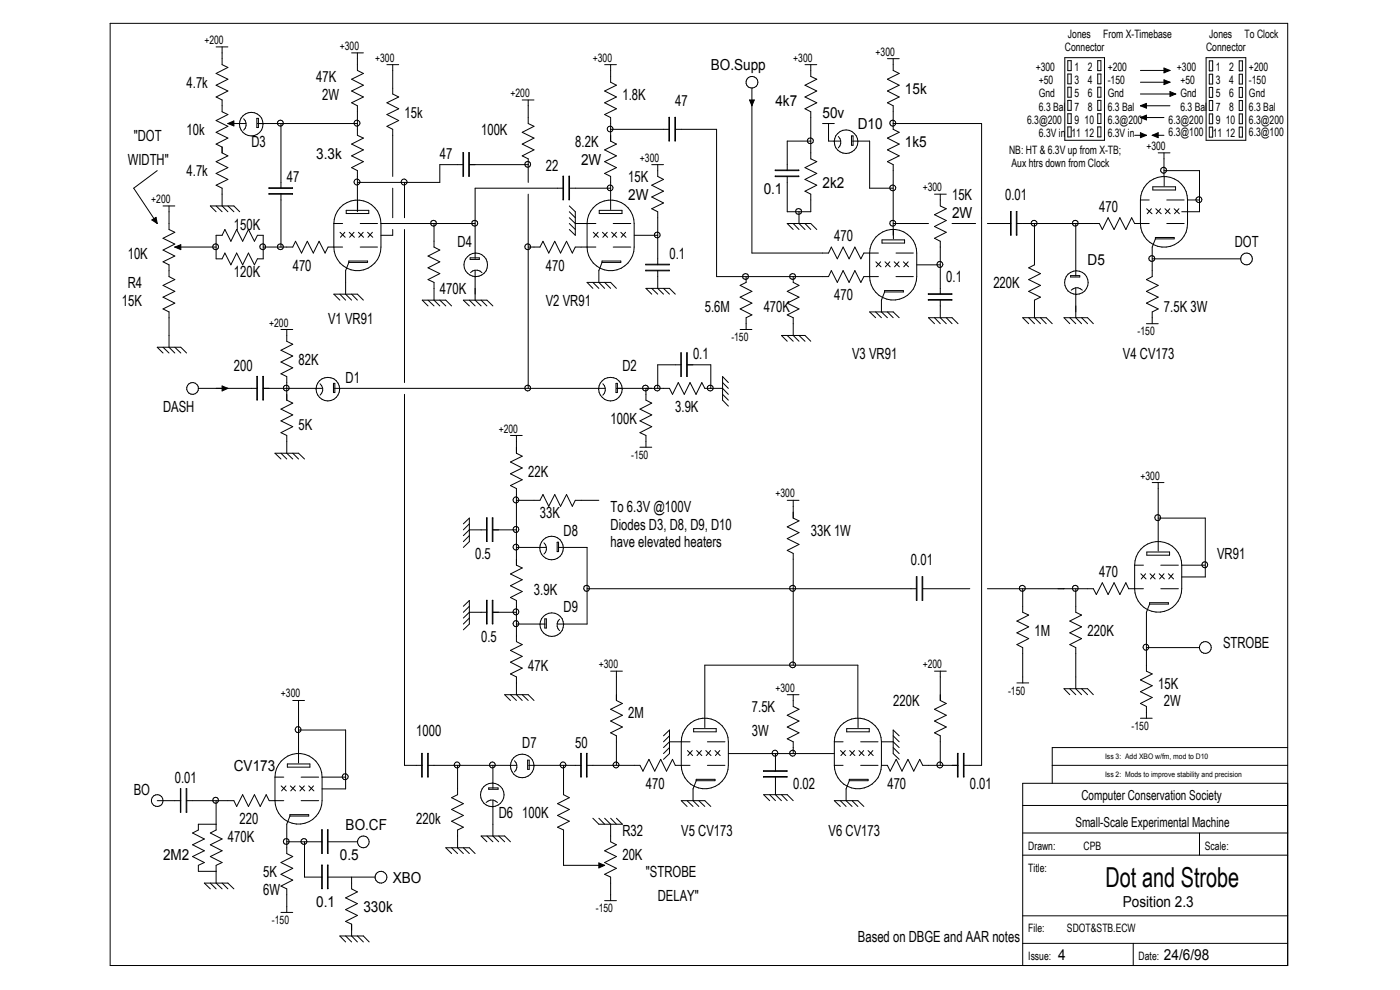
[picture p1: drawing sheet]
<svg xmlns="http://www.w3.org/2000/svg" width="297mm" height="210mm" viewBox="0 0 297 210" stroke-linecap="round" stroke-linejoin="round" font-family="sans-serif">
<g fill="none" stroke="#000" stroke-width=".21">
<path d="M23.4 5h249.8v199.8h-249.8zM45.8 9.9h2.5M47.1 9.9v3.8l1.2 .6-2.5 1.3 2.5 1.2-2.5 1.3 2.5 1.2-2.5 1.3 1.3 .6v2.5l1.2 .6-2.5 1.3 2.5 1.2-2.5 1.3 2.5 1.2-2.5 1.3 1.3 .6v1.2l1.2 .7-2.5 1.2 2.5 1.3-2.5 1.2 2.5 1.3-2.5 1.2 1.3 .6v3.8l1.2 1.2M74.6 11.2h2.5M75.8 11.2v3.7l1.3 .7-2.5 1.2 2.5 1.3-2.5 1.2 2.5 1.3-2.5 1.2 1.2 .6v6.3l1.3 .6-2.5 1.3 2.5 1.2-2.5 1.3 2.5 1.2-2.5 1.3 1.2 .6v8.7M82.1 13.7h2.5M83.3 13.7v6.2l1.3 .7-2.5 1.2 2.5 1.3-2.5 1.2 2.5 1.3-2.5 1.2 1.2 .6v10M128.3 13.7h2.5M129.5 13.7v3.7l1.3 .7-2.5 1.2 2.5 1.3-2.5 1.2 2.5 1.3-2.5 1.2 1.2 .6v5l1.3 .7-2.5 1.2 2.5 1.3-2.5 1.2 2.5 1.3-2.5 1.2 1.2 .6v5M159.5 18.7v35h16.3l.6-1.3 1.2 2.5 1.3-2.5 1.2 2.5 1.3-2.5 1.2 2.5 .7-1.2h3.1M170.8 13.7h2.5M172 13.7v2.5l1.3 .6-2.5 1.3 2.5 1.2-2.5 1.3 2.5 1.2-2.5 1.3 1.2 .6v10l1.3 .6-2.5 1.3 2.5 1.2-2.5 1.3 2.5 1.2-2.5 1.3 1.2 .6v3.7h-5v-7.5"/>
<path d="M188.3 12.4h2.5M189.5 12.4v2.5l1.3 .7-2.5 1.2 2.5 1.3-2.5 1.2 2.5 1.3-2.5 1.2 1.2 .6v5l1.3 .7-2.5 1.2 2.5 1.3-2.5 1.2 2.5 1.3-2.5 1.2 1.2 .6v15M225.9 12.2h8.4v17.6h-8.4zM226.5 12.9h.7v2.1h-.7zM226.5 15.7h.7v2.1h-.7zM226.5 18.5h.7v2.1h-.7zM232.9 12.9h.7v2.1h-.7zM232.9 15.7h.7v2.1h-.7zM232.9 18.5h.7v2.1h-.7zM241.9 19.9h7.5M241.9 17.4h6.3M241.9 14.9h6.3"/>
<path d="M246.9 14.4l1.3 .5-1.3 .6zM246.9 16.9l1.3 .5-1.3 .5zM248.2 19.4l1.2 .5-1.2 .5zM255.9 12.2h8.4v17.6h-8.4zM256.5 12.9h.8v2.1h-.8zM256.5 15.7h.8v2.1h-.8zM256.5 18.5h.8v2.2h-.8zM262.9 12.9h.7v2.1h-.7zM262.9 15.7h.7v2.1h-.7zM262.9 18.5h.7v2.2h-.7zM33.4 36.2l-5 3.7 5 7.5M48.3 26.2h3.8"/>
<path d="M48.3 26.2l1.3-.5v1zM51.7 25.2a1.64 1.64 0 0 1 0 2.4M54.5 25.1h.3v2h-.3zM54.6 26.2h21.2M57.1 39.8h5v.2h-5zM59.6 26.2v13.7M83.3 39.9v6.3M85.8 38.7v7.5M98.2 32.4h.1v5h-.1zM98.3 34.9h-5v3.8h-17.5M99.4 32.4h.2v5h-.2zM99.6 34.9h12.5"/>
<path d="M110.8 21.2h2.5M112.1 21.2v5l1.2 .6-2.5 1.3 2.5 1.2-2.5 1.3 2.5 1.2-2.5 1.3 1.3 .6v5M119.4 37.4h.1v5h-.1zM119.5 39.9h-18.7v14.9M120.7 37.4h.1v5h-.1zM120.8 39.9h8.7M129.5 27.4h12.5M138.3 34.9h2.5M139.5 34.9v2.5l1.3 .7-2.5 1.2 2.5 1.3-2.5 1.2 2.5 1.3-2.5 1.2 1.2 .6v11.3M141.9 24.9h.1v5h-.1zM143.2 24.9h.1v5h-.1zM143.3 27.4h8.7v31.3h23.8l.6-1.3 1.2 2.5 1.3-2.5 1.2 2.5 1.3-2.5 1.2 2.5 .7-1.2h3.1"/>
<path d="M159 21.2h1l-.5 1.2zM164.5 37.3h5v.2h-5zM164.5 36.1h5v.1h-5zM172 29.9h-5v6.3M174.5 26.2h2.5M175.8 26.2v3.7h2.5M177.8 29a1.64 1.64 0 0 1 0 2.4M180.6 28.8h.4v2h-.4zM180.8 29.9h3.7v10h5M189.5 26.2h18.7v136.1h-3.7M226.5 24.1h.7v2.1h-.7zM226.5 26.9h.7v2.1h-.7z"/>
<path d="M226.5 21.3h.7v2.1h-.7zM232.9 24.1h.7v2.1h-.7zM232.9 21.3h.7v2.1h-.7zM232.9 26.9h.7v2.1h-.7zM240.7 28.7h2.5M241.9 28.2l1.3 .5-1.3 .5zM241.9 22.4l1.3-.5v1zM241.9 24.9l1.3-.5v1zM241.9 24.9h5M241.9 22.4h6.3M244.4 28.7l1.3-.5v1zM244.4 28.7h2.5"/>
<path d="M244.6 39.6h4.8v.7h-4.8zM245.7 32.4h2.5M246.9 36.2h7.6v8.7h-3.8M246.9 32.4v5M247 37.5v2M256.5 27h.8v2.1h-.8zM256.5 21.3h.8v2.2h-.8zM256.5 24.2h.8v2h-.8zM262.9 27h.7v2.1h-.7zM262.9 21.3h.7v2.2h-.7zM262.9 24.2h.7v2h-.7zM32.2 46.7l.9-.6 .3 1.3z"/>
<path d="M34.6 43.7h2.5M35.9 43.7v5l1.2 .6-2.5 1.2 2.5 1.3-2.5 1.2 2.5 1.3-2.5 1.2 1.3 .7v2.5l1.2 .6-2.5 1.2 2.5 1.3-2.5 1.2 2.5 1.3-2.5 1.2 1.3 .7v7.5l1.2 1.2M37.1 52.4h8.7M37.1 52.4l1.3-.5v1.1zM45.8 44.9l-1.2-1.2h5l1.2 1.2M45.8 49.9h1.3l.6-1.2 1.3 2.5 1.2-2.5 1.3 2.5 1.2-2.5 1.3 2.5 .6-1.3h1.2v5h-1.2l-.6 1.3-1.3-2.5-1.2 2.5-1.3-2.5-1.2 2.5-1.3-2.5-.6 1.2h-1.3zM45.8 43.7l1.3 1.2M48.3 43.7l1.3 1.2M55.8 52.4h6.3l.6-1.2 1.3 2.5 1.2-2.5 1.3 2.5 1.2-2.5 1.3 2.5 .6-1.3h3.1M57.1 41.1h5v.1h-5zM59.6 41.2v11.2M70.8 47.4a5 5 0 0 1 5-5 5 5 0 0 1 5 5"/>
<path d="M70.8 47.4v5a5 5 0 0 0 5 5 5 5 0 0 0 5-5v-5M70.8 47.4h1.9M72.1 49.3l1.1 1M73.2 49.3l-1 1M73.4 44.6h4.8v.7h-4.8zM74 55.7l-.7 1.7v5l1.3 1.3M74 55.4h4v.3h-4zM74.1 49.3l1.1 1M75.1 49.3l-.9 1M76 49.3l1.1 1M76.4 52.4h3.7M76.4 47.4h3.7"/>
<path d="M77 49.3l-.9 1M78 49.3l1.1 1M79 49.3l-.9 1M80.8 47.4h20M83.3 48.7v1.2h-2.5M85.8 48.7v32.5M92.1 47.4v5l1.2 .6-2.5 1.3 2.5 1.2-2.5 1.3 2.5 1.2-2.5 1.3 1.3 .6v3.8l1.2 1.2M99.7 54.7h2v.3h-2zM99.8 57.8a1.64 1.64 0 0 1 2.4 0M100.8 57.4v6.3l1.3 1.2M112.1 52.4h2.5l.6-1.2 1.2 2.5 1.3-2.5 1.2 2.5 1.3-2.5 1.2 2.5 .6-1.3h4.4M112.1 41.2v41.2"/>
<path d="M120.8 44.9l1.2 1.3M120.8 46.2l1.2 1.2h4.4M120.8 43.7l1.2 1.2v5l-1.2-1.2M120.8 47.4l1.2 1.3M125.8 59.9l1.2 1.3M125.9 44.1a5 5 0 0 1 5.4-1.3 5 5 0 0 1 3.2 4.6v5a5 5 0 0 1-5 5 5 5 0 0 1-5-5v-5a5 5 0 0 1 1.4-3.3zM125.9 49.3l1.1 1M126.9 49.3l-1 1M127.1 44.6h4.9v.7h-4.9zM127.7 55.7l-.7 1.7v2.5l1.3 1.3M127.7 55.4h4v.3h-4zM127.8 49.3l1.1 1"/>
<path d="M128.3 59.9l1.2 1.3M128.8 49.3l-.9 1M129.5 42.5v1.9M129.8 49.3l1.1 1M130.1 52.4h3.7M130.1 47.4h3.7M130.8 49.3l-1 1M131.7 49.3l1.1 1M132.7 49.3l-.9 1M134.5 49.9h5M137 57.3h5v.1h-5zM137 56h5v.2h-5z"/>
<path d="M139.5 57.4v3.8l1.3 1.2M158.3 58.7v1.2l-1.3 .6 2.5 1.3-2.5 1.2 2.5 1.3-2.5 1.2 2.5 1.3-1.2 .6v2.5M168.3 48.7l-1.3-1.3h5l1.3 1.3M168.3 58.7v1.2l1.2 .6-2.5 1.3 2.5 1.2-2.5 1.3 2.5 1.2-2.5 1.3 1.3 .6v3.8l1.2 1.2M168.3 47.4l1.2 1.3M169.5 44.9v2.5l1.3 1.3M170.8 47.4l1.2 1.3M185.8 50.3a5 5 0 0 1 5.5-1.3 5 5 0 0 1 3.2 4.7v5a5 5 0 0 1-5 4.9 5 5 0 0 1-5-4.9v-5a5 5 0 0 1 1.3-3.4zM185.8 55.5l1.1 1.1M186.8 55.5l-.9 1.1M187.1 50.9h4.8v.7h-4.8zM187.7 55.5l1.1 1.1"/>
<path d="M188.8 55.5l-1 1.1M189.5 47.4h7.5M189.5 48.7v2M189.7 55.5l1.1 1.1M190.1 53.7h3.7M190.1 58.7h3.7M190.7 55.5l-.9 1.1M191.6 55.5l1.1 1.1M192.7 55.5l-1 1.1M194.5 56.2h5M198.2 41.2h2.5M199.5 41.2v2.5l1.2 .6-2.5 1.3 2.5 1.2-2.5 1.2 2.5 1.3-2.5 1.2 1.3 .7v11.2"/>
<path d="M202 47.4h5M209.5 47.4h5M214.4 44.9h.1v5h-.1zM215.6 44.9h.1v5h-.1zM215.7 47.4h17.5l.6 1.3 1.3-2.5 1.2 2.5 1.3-2.5 1.2 2.5 1.3-2.5 .6 1.2h3.1M219.5 47.4v8.8l-1.3 .6 2.5 1.2-2.5 1.3 2.5 1.2-2.5 1.3 2.5 1.2-1.2 .7v3.7l1.2 1.3M227.1 58.5h2v.3h-2zM228.2 47.4v11.1M241.9 42.4v5a5 5 0 0 0 5 5 5 5 0 0 0 5-5v-5M241.9 42.4a5 5 0 0 1 5-5 5 5 0 0 1 5 5M241.9 42.4h1.9M243.2 44.3l1.2 1"/>
<path d="M244.3 44.3l-.9 1M244.4 54.9h18.8M245.1 50.4h4v.3h-4zM245.1 50.7l-.7 1.7v6.3l-1.2 .6 2.5 1.2-2.5 1.3 2.5 1.2-2.5 1.3 2.5 1.2-1.3 .7v2.5M245.2 44.3l1.1 1M246.2 44.3l-.9 1M247.1 44.3l1.1 1M247.5 47.4h3.7M247.5 42.4h3.7M248.2 44.3l-1 1M249.1 44.3l1.1 1M250.1 44.3l-.9 1"/>
<path d="M251.9 42.4h2.6M34.6 74.9l-1.2-1.2h5l1.2 1.2M34.6 73.7l1.3 1.2M37.1 73.7l1.3 1.2M54.5 79.8h.1v5h-.1zM55.8 79.8h.1v5h-.1zM59.6 69.9h2.5M60.8 69.9v2.5l1.3 .6-2.5 1.3 2.5 1.2-2.5 1.3 2.5 1.2-2.5 1.3 1.2 .6v5l1.3 .6-2.5 1.3 2.5 1.2-2.5 1.3 2.5 1.2-2.5 1.3 1.2 .6v3.7l1.3 1.3M72.1 63.7l-1.3-1.3h5l1.3 1.3M72.1 62.4l1.2 1.3M74.6 62.4l1.2 1.3M90.8 64.9l-1.2-1.2h5l1.2 1.2"/>
<path d="M90.8 63.7l1.3 1.2M93.3 63.7l1.3 1.2M99.6 64.9l-1.3-1.2h5l1.3 1.2M99.6 63.7l1.2 1.2M102.1 63.7l1.2 1.2M125.8 61.2l-1.3-1.3h5l1.3 1.3M138.3 62.4l-1.3-1.2h5l1.3 1.2M138.3 61.2l1.2 1.2M140.8 61.2l1.2 1.2M144.4 74.8l.1 5zM144.5 77.4h-5v5M145.7 74.8h.1v5h-.1z"/>
<path d="M145.8 77.4h5v5M157 69.9h2.5M167 72.4l-1.2-1.2h5l1.2 1.2M167 71.2l1.3 1.2M169.5 71.2l1.3 1.2M185.8 67.4l-1.3-1.2h5l1.3 1.2M185.8 66.2l1.2 1.2M187.7 61.6h3.9v.3h-3.9zM187.7 61.9l-.7 1.8v2.5l1.3 1.2M188.3 66.2l1.2 1.2M196.9 62.3h5v.1h-5zM196.9 63.5h5v.2h-5z"/>
<path d="M198.2 68.7l-1.2-1.3h5l1.2 1.3M198.2 67.4l1.3 1.3M199.5 63.7v3.7l1.2 1.3M200.7 67.4l1.3 1.3M218.2 68.7l-1.2-1.3h5l1.2 1.3M218.2 67.4l1.3 1.3M220.7 67.4l1.3 1.3M226.9 68.7l-1.2-1.3h5l1.2 1.3M226.9 67.4l1.3 1.3M227.2 61.6a1.59 1.59 0 0 1 2.4 0M228.2 61.2v6.2l1.2 1.3M229.4 67.4l1.3 1.3"/>
<path d="M243.2 68.7h2.5M42.1 82.4h12.5M47.1 81.9l1.2 .5-1.2 .5zM55.8 82.4h12.5M59.6 97.4l-1.3-1.3h5l1.3 1.3M59.6 96.1l1.2 1.3M62.1 96.1l1.2 1.3M67.9 81.4a1.55 1.55 0 0 1 0 2.4M70.7 81.3h.3v2h-.3zM71 82.4h57.3M85.8 83.7v78.6h3.8M108.3 92.4h2.5"/>
<path d="M109.6 92.4v3.7l1.2 .7-2.5 1.2 2.5 1.3-2.5 1.2 2.5 1.3-2.5 1.2 1.3 .6v16.3l1.2 .6-2.5 1.3 2.5 1.2-2.5 1.2 2.5 1.3-2.5 1.2 1.3 .7v8.7l1.2 .6-2.5 1.3 2.5 1.2-2.5 1.3 2.5 1.2-2.5 1.3 1.3 .6v3.8l1.2 1.2M127.9 81.4a1.64 1.64 0 0 1 0 2.4M130.7 81.3h.3v2h-.3zM130.8 82.4h11.2l.7 1.3 1.2-2.5 1.3 2.5 1.2-2.5 1.3 2.5 1.2-2.5 .6 1.2h3.8l1.2 1.3M135.8 94.9h2.5M137 82.4v2.5l1.3 .6-2.5 1.3 2.5 1.2-2.5 1.3 2.5 1.2-2.5 1.3 1.2 .6v2.5M153.3 81.2l1.2 1.2M153.3 83.7l1.2 1.2M154.5 81.2l-1.2-1.3v5l1.2 1.2M98.3 111.1l1.3-1.2v5l-1.3 1.2M99.6 111.1l-1.3 1.3M99.6 113.6l-1.3 1.3"/>
<path d="M103.2 109.9h.1v5h-.1zM103.3 112.4h-3.7l-1.3 1.2M104.4 109.9h.2v5h-.2zM104.6 112.4h5M109.6 116.1h6.2M109.6 106.1h5l.6-1.2 1.2 2.5 1.3-2.5 1.2 2.5 1.3-2.5 1.2 2.5 .6-1.3h5M115.4 115.1a1.59 1.59 0 0 1 0 2.4M118.2 115h.3v2h-.3zM118.4 116.1h6.1v16.3h-6.2M167 106.1h2.5M168.3 106.1v3.8l1.2 .6-2.5 1.3 2.5 1.2-2.5 1.3 2.5 1.2-2.5 1.3 1.3 .6v23.7M240.7 119.9a5 5 0 0 1 5-5 5 5 0 0 1 5 5"/>
<path d="M240.7 119.9v5a5 5 0 0 0 5 5 5 5 0 0 0 5-5v-5M240.7 119.9h1.9M243.3 117.1h4.8v.7h-4.8zM244.4 102.4h2.5M245.7 109.9h10v12.5h-5M245.7 102.4v14.5M246.3 119.9h3.7M250.7 119.9h5M98.3 128.6l1.3-1.2v5l-1.3 1.2M99.6 128.6l-1.3 1.3M99.6 131.1l-1.3 1.3M103.2 127.3h.1v5h-.1z"/>
<path d="M103.3 129.9h-3.7l-1.3 1.2M104.4 127.3h.2v5h-.2zM104.6 129.9h5M109.6 132.4h6.1M115.6 131.3h.3v1.9h-.3zM118.7 131.4a1.64 1.64 0 0 0 0 2.4M124.5 124.9h70M194.4 122.3h.1v5h-.1zM195.6 122.3h.1v5h-.1zM195.7 124.9h10M209.5 124.9h22.4l.7 1.2 1.2-2.5 1.3 2.5 1.2-2.5 1.3 2.5 1.2-2.5 .6 1.3h3.2M217 124.9v5l1.2 .6-2.5 1.2 2.5 1.3-2.5 1.2 2.5 1.3-2.5 1.2 1.3 .7v7.5"/>
<path d="M228.2 124.9v5l1.2 .6-2.5 1.2 2.5 1.3-2.5 1.2 2.5 1.3-2.5 1.2 1.3 .7v8.7l1.2 1.3M242 121.7l1.1 1.1M243 121.7l-.9 1.1M243.2 137.4h11.3M243.9 127.8h4v.3h-4zM243.9 128.1l-.7 1.8v12.5l1.2 .6-2.5 1.2 2.5 1.3-2.5 1.2 2.5 1.3-2.5 1.2 1.3 .7v2.5M244 121.7l1.1 1.1M245 121.7l-.9 1.1M245.9 121.7l1.1 1.1M246.3 124.9h3.7M246.9 121.7l-.9 1.1M247.9 121.7l1.1 1.1"/>
<path d="M248.9 121.7l-1 1.1M62.1 148.6h2.5M63.3 154.9h10v12.4h-5M63.3 148.6v13.2M89.5 159.8h.1v5h-.1zM90.7 159.8h.1v5h-.1zM108.3 148.6l-1.2-1.2h5l1.2 1.2M108.3 147.4l1.3 1.2M110.8 147.4l1.3 1.2M123.2 159.8h.1v5h-.1zM124.4 159.8h.1v5h-.1zM129.5 142.4h2.5"/>
<path d="M130.8 142.4v6.2l1.2 .6-2.5 1.3 2.5 1.2-2.5 1.3 2.5 1.2-2.5 1.2 1.3 .7v6.2M140.8 156.1l1.2-1.2v5l-1.2 1.2M142 156.1l-1.2 1.3M142 158.6l-1.2 1.3M145.8 154a5 5 0 0 1 5.5-1.3 5 5 0 0 1 3.2 4.7v4.9a5 5 0 0 1-5 5 5 5 0 0 1-5-5v-4.9a5 5 0 0 1 1.3-3.4zM145.8 159.2l1.1 1.1M146.4 157.4h-4.4l-1.2 1.2M146.9 159.2l-1 1.1M147.2 154.6h4.7v.6h-4.7zM147.8 159.2l1.1 1.1M148.8 159.2l-.9 1.1M149.7 159.2l1.1 1.1"/>
<path d="M150.1 157.4h3.7M150.7 159.2l-.9 1.1M151.7 159.2l1.1 1.1M152.7 159.2l-.9 1.1M154.5 159.9h22.5M164.5 159.9v3.7M167 147.4h2.5M168.3 147.4v2.5l1.2 .6-2.5 1.2 2.5 1.3-2.5 1.2 2.5 1.2-2.5 1.3 1.3 .7v2.5M177 157.4h1.9M177 157.4a5 5 0 0 1 5-5.1 5 5 0 0 1 5 5.1M177 157.4v4.9M178.3 159.2l1.1 1.1"/>
<path d="M179.3 159.2l-.9 1.1M179.6 154.6h4.8v.6h-4.8zM180.3 159.2l1.1 1.1M181.3 159.2l-1 1.1M182 152.4v-11.3h-32.5v13.2M182 152.4v1.9M182.2 159.2l1.1 1.1M182.6 157.4h3.7M183.2 159.2l-.9 1.1M184.1 159.2l1.2 1.1M185.2 159.2l-1 1.1M187 157.4v4.9"/>
<path d="M187 157.4h2.5l1.3 1.2M189.5 156.1l1.3 1.3M189.5 158.6l1.3 1.3M190.8 156.1l-1.3-1.2v5l1.3 1.2M198.2 142.4h2.5M199.5 142.4v6.2l1.2 .6-2.5 1.3 2.5 1.2-2.5 1.3 2.5 1.2-2.5 1.2 1.3 .7v6.2M203.1 159.8h.1v5h-.1zM204.4 159.8h.1v5h-.1zM215.7 144.9h2.5M226.9 147.4l-1.2-1.3h5l1.2 1.3M226.9 146.1l1.3 1.3M229.4 146.1l1.3 1.3"/>
<path d="M241.9 152.4h2.5M273.2 158.6h-50v7.6M33.4 169.8h5M38.3 167.3l.1 5zM39.5 167.3h.1v5h-.1zM39.6 169.8h10l.6 1.3 1.3-2.5 1.2 2.5 1.3-2.5 1.2 2.5 1.3-2.5 .6 1.2h3.1M45.8 169.8v6.3l-1.2 .6 2.5 1.3-2.5 1.2 2.5 1.3-2.5 1.2 2.5 1.3-1.3 .6v3.7l1.3 1.3M45.8 174.8h-3.7v1.3l-1.2 .6 2.4 1.3-2.4 1.2 2.4 1.3-2.4 1.2 2.4 1.3-1.2 .6v1.2h3.7M58.3 164.8a5 5 0 0 1 5-5 5 5 0 0 1 5 5M58.3 164.8v5a5 5 0 0 0 5 5 5 5 0 0 0 5-5v-5M58.3 164.8h1.9M59.6 166.7l1.1 1.1"/>
<path d="M60.7 166.7l-1 1.1M60.8 178.6h7.5M61 162.1h4.7v.6h-4.7zM61.5 173.1l-.7 1.7v6.3l1.3 .6-2.5 1.3 2.5 1.2-2.5 1.3 2.5 1.2-2.5 1.3 1.2 .6v4.9M61.5 172.8h4v.3h-4zM61.6 166.7l1.1 1.1M62.6 166.7l-.9 1.1M63.5 166.7l1.1 1.1M63.9 164.8h3.7M63.9 169.8h3.7M64.6 166.7l-1 1.1M64.6 178.6v7.5h3.7"/>
<path d="M65.5 166.7l1.1 1.1M66.5 166.7l-.9 1.1M68.2 176h.2v5h-.2zM68.3 164.8h5M69.5 176h.1v5h-.1zM69.6 178.6h6.2M90.8 162.3h18.8M95.8 179.8l1.3 1.3M97.1 162.3v6.3l-1.3 .6 2.5 1.3-2.5 1.2 2.5 1.3-2.5 1.2 2.5 1.3-1.2 .6v3.7l1.2 1.3M98.3 179.8l1.3 1.3M103.1 170.2a1.64 1.64 0 0 1 2.4 0M103.3 178.6l-1.2-1.3h5l1.2 1.3"/>
<path d="M103.3 177.3l1.3 1.3M103.7 167.1h2v.3h-2zM104.6 162.3v4.9M104.6 169.8v7.5l1.2 1.3M105.8 177.3l1.3 1.3M109.1 161.4a1.59 1.59 0 0 1 0 2.3M111.9 161.2h.4v2h-.4zM112.1 162.3h11.2M119.5 162.3v6.3l1.3 .6-2.5 1.3 2.5 1.2-2.5 1.3 2.5 1.2-2.5 1.3 1.2 .6v7.5h8.8M124.5 162.3h11.3l.6 1.3 1.3-2.5 1.2 2.5 1.3-2.5 1.2 2.5 1.3-2.5 .6 1.2h3.1M125.8 173.6l1.2 1.2h5l-1.2-1.2M127 173.6l1.3 1.2"/>
<path d="M128.3 173.6l1.2 1.2v3.8l1.3 .6-2.5 1.3 2.5 1.2-2.5 1.3 2.5 1.2-2.5 1.3 1.2 .6v5M129.5 173.6l1.3 1.2M145.8 171.1l-1.3-1.3h5l1.3 1.3M145.8 169.8l1.2 1.3M147.7 165.6l-.7 1.7v2.5l1.3 1.3M147.7 165.3h4v.3h-4zM148.3 169.8l1.2 1.3M150.1 162.3h3.7M162 164.7h5v.1h-5zM162 163.5h5v.1h-5zM163.3 169.8l-1.3-1.2h5l1.3 1.2M163.3 168.6l1.2 1.2"/>
<path d="M164.5 164.8v3.8l1.3 1.2M165.8 168.6l1.2 1.2M177 162.3h1.9M177 162.3a5 5 0 0 0 5 5 5 5 0 0 0 5-5M178.3 171.1l-1.3-1.3h5l1.3 1.3M178.3 169.8l1.2 1.3M180.2 165.3h3.9v.3h-3.9zM180.2 165.6l-.7 1.7v2.5l1.3 1.3M180.8 169.8l1.2 1.3M182.6 162.3h3.7M187 162.3h1.3l.5 1.3 1.3-2.5 1.2 2.5 1.3-2.5 1.2 2.5 1.3-2.5 .6 1.2h7.5M217 176.7h56.2"/>
<path d="M217 170.9h56.2M223.2 162.3h50M254.5 176.7v4.7M273.2 166.2h-56.2v38.6M44.6 188.6l-1.3-1.3h5l1.3 1.3M44.6 187.3l1.2 1.3M47.1 187.3l1.2 1.3M59.6 193.5h2.5M68.2 183.5h.2v5h-.2zM69.5 183.5h.1v5h-.1zM69.6 186.1h10M73.3 199.8l-1.2-1.3h5l1.2 1.3"/>
<path d="M73.3 198.5l1.3 1.3M74.6 186.1v2.5l1.2 .6-2.5 1.3 2.5 1.2-2.5 1.3 2.5 1.2-2.5 1.3 1.3 .5v2.5l1.2 1.3M75.8 198.5l1.3 1.3M95.8 181.1l-1.2-1.3h5l1.2 1.3M127 183l1.3 .6-1.3 .5zM128.3 191.1h2.5M217 194.3h56.2M217 181.4h56.2M217 200.1h56.2M240.4 200.1v4.7"/>
<circle cx="159.5" cy="17.4" r="1.25"/>
<circle cx="53.3" cy="26.3" r="2.51"/>
<circle cx="59.5" cy="26.1" r=".63"/>
<circle cx="75.7" cy="26.1" r=".63"/>
<circle cx="75.7" cy="38.6" r=".63"/>
<circle cx="85.7" cy="38.6" r=".63"/>
<circle cx="112" cy="34.9" r=".62"/>
<circle cx="129.4" cy="27.4" r=".62"/>
<circle cx="129.4" cy="39.9" r=".62"/>
<circle cx="171.9" cy="29.9" r=".63"/>
<circle cx="179.5" cy="30.1" r="2.48"/>
<circle cx="189.4" cy="39.8" r=".63"/>
<circle cx="189.4" cy="26.1" r=".63"/>
<circle cx="246.8" cy="36.1" r=".63"/>
<circle cx="45.7" cy="52.3" r=".62"/>
<circle cx="55.7" cy="52.3" r=".62"/>
<circle cx="59.5" cy="52.3" r=".63"/>
<circle cx="92" cy="47.3" r=".62"/>
<circle cx="100.7" cy="47.3" r=".63"/>
<circle cx="100.9" cy="56.2" r="2.48"/>
<circle cx="112" cy="52.3" r=".62"/>
<circle cx="139.4" cy="49.8" r=".62"/>
<circle cx="158.2" cy="58.6" r=".63"/>
<circle cx="168.1" cy="58.6" r=".63"/>
<circle cx="169.4" cy="44.9" r=".63"/>
<circle cx="189.4" cy="47.3" r=".63"/>
<circle cx="199.4" cy="56.1" r=".63"/>
<circle cx="219.4" cy="47.3" r=".63"/>
<circle cx="228.1" cy="47.3" r=".62"/>
<circle cx="228.3" cy="59.9" r="2.5"/>
<circle cx="244.3" cy="54.8" r=".63"/>
<circle cx="254.3" cy="42.3" r=".63"/>
<circle cx="264.4" cy="54.9" r="1.25"/>
<circle cx="40.8" cy="82.4" r="1.25"/>
<circle cx="60.7" cy="82.3" r=".62"/>
<circle cx="69.6" cy="82.5" r="2.51"/>
<circle cx="112" cy="82.3" r=".62"/>
<circle cx="129.5" cy="82.5" r="2.51"/>
<circle cx="136.9" cy="82.3" r=".62"/>
<circle cx="139.4" cy="82.3" r=".62"/>
<circle cx="150.7" cy="82.3" r=".63"/>
<circle cx="109.4" cy="112.3" r=".63"/>
<circle cx="109.5" cy="116.1" r=".62"/>
<circle cx="109.5" cy="106.1" r=".62"/>
<circle cx="117" cy="116.2" r="2.51"/>
<circle cx="245.6" cy="109.8" r=".62"/>
<circle cx="255.6" cy="119.8" r=".63"/>
<circle cx="109.5" cy="132.3" r=".62"/>
<circle cx="109.5" cy="129.8" r=".63"/>
<circle cx="117.1" cy="132.5" r="2.49"/>
<circle cx="124.4" cy="124.8" r=".63"/>
<circle cx="168.1" cy="124.8" r=".64"/>
<circle cx="216.9" cy="124.8" r=".64"/>
<circle cx="228.1" cy="124.8" r=".63"/>
<circle cx="243.1" cy="137.3" r=".62"/>
<circle cx="255.7" cy="137.4" r="1.25"/>
<circle cx="63.2" cy="154.8" r=".63"/>
<circle cx="164.4" cy="159.8" r=".62"/>
<circle cx="168.1" cy="159.8" r=".63"/>
<circle cx="168.1" cy="141" r=".63"/>
<circle cx="33.3" cy="169.8" r="1.24"/>
<circle cx="45.7" cy="169.8" r=".62"/>
<circle cx="60.7" cy="178.5" r=".62"/>
<circle cx="64.5" cy="178.5" r=".63"/>
<circle cx="73.2" cy="164.8" r=".63"/>
<circle cx="77.1" cy="178.6" r="1.25"/>
<circle cx="97" cy="162.3" r=".62"/>
<circle cx="104.4" cy="168.6" r="2.49"/>
<circle cx="104.5" cy="162.3" r=".62"/>
<circle cx="110.8" cy="162.5" r="2.5"/>
<circle cx="119.4" cy="162.3" r=".62"/>
<circle cx="130.7" cy="162.3" r=".63"/>
<circle cx="199.4" cy="162.3" r=".63"/>
<circle cx="80.8" cy="186.1" r="1.25"/>
</g>
<g fill="#000">
<path d="M246.9 16.9l1.3 .5-1.3 .5zM246.9 14.4l1.3 .5-1.3 .6zM48.3 26.2l1.3-.5v1zM159 21.2h1l-.5 1.2zM241.9 28.2l1.3 .5-1.3 .5zM241.9 24.9l1.3-.5v1zM241.9 22.4l1.3-.5v1zM244.4 28.7l1.3-.5v1zM248.2 19.4l1.2 .5-1.2 .5zM32.2 46.7l.9-.6 .3 1.3zM37.1 52.4l1.3-.5v1.1zM47.1 81.9l1.2 .5-1.2 .5z"/>
<path d="M127 183l1.3 .6-1.3 .5z"/>
</g>
<text font-size="5.8" x="234.5" y="188.2">Dot and Strobe</text>
<g font-size="3.3">
<text x="67.1" y="17.4">47K</text>
<text x="39.6" y="18.7">4.7k</text>
<text x="68.3" y="21.2">2W</text>
<text x="132" y="21.2">1.8K</text>
<text x="143.3" y="22.4">47</text>
<text x="28.4" y="29.9">&quot;DOT</text>
<text x="39.6" y="28.7">10k</text>
<text x="85.8" y="24.9">15k</text>
<text x="102.1" y="28.7">100K</text>
<text x="27.1" y="34.9">WIDTH&quot;</text>
<text x="53.3" y="31.2">D3</text>
<text x="93.3" y="33.7">47</text>
<text x="122" y="31.2">8.2K</text>
<text x="39.6" y="37.4">4.7k</text>
<text x="60.8" y="38.7">47</text>
<text x="115.8" y="36.2">22</text>
<text x="133.3" y="38.7">15K</text>
<text x="202" y="42.4">15K</text>
<text x="213.2" y="42.4">0.01</text>
<text x="233.2" y="44.9">470</text>
<text x="49.6" y="48.7">150K</text>
<text x="97.1" y="52.4">D4</text>
<text x="177" y="51.2">470</text>
<text x="262" y="52.4">DOT</text>
<text x="27.1" y="54.9">10K</text>
<text x="49.6" y="58.7">120K</text>
<text x="62.1" y="57.4">470</text>
<text x="115.8" y="57.4">470</text>
<text x="142" y="54.9">0.1</text>
<text x="200.7" y="59.9">0.1</text>
<text x="25.9" y="64.9">15K</text>
<text x="27.1" y="61.2">R4</text>
<text x="93.3" y="62.4">470K</text>
<text x="115.8" y="64.9">V2 VR91</text>
<text x="177" y="63.7">470</text>
<text x="210.7" y="61.2">220K</text>
<text x="69.6" y="68.7">V1 VR91</text>
<text x="149.5" y="66.2">5.6M</text>
<text x="162" y="66.2">470K</text>
<text x="246.9" y="66.2">7.5K 3W</text>
<text x="63.3" y="77.4">82K</text>
<text x="147" y="76.2">0.1</text>
<text x="180.8" y="76.2">V3 VR91</text>
<text x="238.2" y="76.2">V4 CV173</text>
<text x="49.6" y="78.7">200</text>
<text x="73.3" y="81.2">D1</text>
<text x="132" y="78.7">D2</text>
<text x="34.6" y="87.4">DASH</text>
<text x="129.5" y="89.9">100K</text>
<text x="143.3" y="87.4">3.9K</text>
<text x="63.3" y="91.1">5K</text>
<text x="112.1" y="101.1">22K</text>
<text x="114.6" y="109.9">33K</text>
<text x="119.5" y="113.6">D8</text>
<text x="129.5" y="108.6">To 6.3V @100V</text>
<text x="129.5" y="112.4">Diodes D3, D8, D9, D10</text>
<text x="172" y="113.6">33K 1W</text>
<text x="100.8" y="118.6">0.5</text>
<text x="129.5" y="116.1">have elevated heaters</text>
<text x="193.3" y="119.9">0.01</text>
<text x="258.2" y="118.6">VR91</text>
<text x="233.2" y="122.4">470</text>
<text x="113.3" y="126.1">3.9K</text>
<text x="119.5" y="129.9">D9</text>
<text x="102.1" y="136.1">0.5</text>
<text x="219.5" y="134.9">1M</text>
<text x="230.7" y="134.9">220K</text>
<text x="259.5" y="137.4">STROBE</text>
<text x="112.1" y="142.4">47K</text>
<text x="189.5" y="149.9">220K</text>
<text x="245.7" y="146.1">15K</text>
<text x="246.9" y="149.9">2W</text>
<text x="133.3" y="152.4">2M</text>
<text x="159.5" y="151.1">7.5K</text>
<text x="88.3" y="156.1">1000</text>
<text x="110.8" y="158.6">D7</text>
<text x="122" y="158.6">50</text>
<text x="159.5" y="156.1">3W</text>
<text x="37.1" y="166.1">0.01</text>
<text x="137" y="167.3">470</text>
<text x="168.3" y="167.3">0.02</text>
<text x="188.3" y="167.3">470</text>
<text x="205.7" y="167.3">0.01</text>
<text x="28.4" y="168.6">BO</text>
<text x="105.8" y="173.6">D6</text>
<text x="110.8" y="173.6">100K</text>
<text x="48.3" y="178.6">470K</text>
<text x="50.8" y="174.8">220</text>
<text x="88.3" y="174.8">220k</text>
<text x="132" y="177.3">R32</text>
<text x="144.5" y="177.3">V5 CV173</text>
<text x="175.8" y="177.3">V6 CV173</text>
<text x="132" y="182.3">20K</text>
<text x="55.8" y="189.8">6W</text>
<text x="55.8" y="186.1">5K</text>
<text x="137" y="186.1">&quot;STROBE</text>
<text x="139.5" y="191.1">DELAY&quot;</text>
<text x="182" y="199.8">Based on DBGE and AAR notes</text>
</g>
<g font-size="3.2">
<text x="150.8" y="14.9">BO.Supp</text>
<text x="164.5" y="22.4">4k7</text>
<text x="192" y="19.9">15k</text>
<text x="174.5" y="24.9">50v</text>
<text x="182" y="27.4">D10</text>
<text x="67.1" y="33.7">3.3k</text>
<text x="123.3" y="34.9">2W</text>
<text x="192" y="31.2">1k5</text>
<text x="162" y="41.2">0.1</text>
<text x="174.5" y="39.9">2k2</text>
<text x="133.3" y="42.4">2W</text>
<text x="202" y="46.2">2W</text>
<text x="230.7" y="56.2">D5</text>
<text x="49.6" y="163.6">CV173</text>
<text x="73.3" y="176.1">BO.CF</text>
<text x="34.6" y="182.3">2M2</text>
<text x="72.1" y="182.3">0.5</text>
<text x="83.3" y="187.3">XBO</text>
<text x="67.1" y="192.3">0.1</text>
<text x="77.1" y="193.5">330k</text>
<text x="238.2" y="192.3">Position 2.3</text>
<text x="224.5" y="203.5">4</text>
<text x="246.9" y="203.5">24/6/98</text>
</g>
<g font-size="2.9">
<text x="229.4" y="169.7">Computer Conservation Society</text>
<text x="228.1" y="175.5">Small-Scale Experimental Machine</text>
</g>
<g font-size="2.5">
<text x="43.3" y="9.3">+200</text>
<text x="72.1" y="10.6">+300</text>
<text x="185.8" y="11.8">+300</text>
<text x="225.9" y="10.8">Connector</text>
<text x="226.6" y="8">Jones</text>
<text x="234.1" y="8">From X-Timebase</text>
<text x="255.9" y="10.8">Connector</text>
<text x="256.5" y="8">Jones</text>
<text x="264" y="8">To Clock</text>
<text x="79.6" y="13.1">+300</text>
<text x="125.8" y="13.1">+300</text>
<text x="168.3" y="13.1">+300</text>
<text x="219.7" y="15">+300</text>
<text x="220.4" y="17.8">+50</text>
<text x="228" y="15">1</text>
<text x="228" y="17.8">3</text>
<text x="230.8" y="15">2</text>
<text x="230.8" y="17.8">4</text>
<text x="235" y="15">+200</text>
<text x="235" y="17.8">-150</text>
<text x="249.7" y="15">+300</text>
<text x="250.4" y="17.8">+50</text>
<text x="257.9" y="15">1</text>
<text x="257.9" y="17.8">3</text>
<text x="260.8" y="15">2</text>
<text x="260.8" y="17.8">4</text>
<text x="265" y="15">+200</text>
<text x="265" y="17.8">-150</text>
<text x="108.3" y="20.6">+200</text>
<text x="220.4" y="23.5">6.3 Bal</text>
<text x="220.4" y="20.7">Gnd</text>
<text x="228" y="20.7">5</text>
<text x="228" y="23.5">7</text>
<text x="230.8" y="20.7">6</text>
<text x="230.8" y="23.5">8</text>
<text x="235" y="20.7">Gnd</text>
<text x="235" y="23.5">6.3 Bal</text>
<text x="250.4" y="20.7">Gnd</text>
<text x="250.4" y="23.5">6.3 Bal</text>
<text x="257.9" y="20.7">5</text>
<text x="257.9" y="23.5">7</text>
<text x="260.8" y="20.7">6</text>
<text x="260.8" y="23.5">8</text>
<text x="265" y="20.7">Gnd</text>
<text x="265" y="23.5">6.3 Bal</text>
<text x="217.9" y="26.2">6.3@200</text>
<text x="220.4" y="29.1">6.3V in</text>
<text x="227.3" y="29.1">11</text>
<text x="228" y="26.2">9</text>
<text x="230.1" y="29.1">12</text>
<text x="230.1" y="26.2">10</text>
<text x="235" y="26.2">6.3@200</text>
<text x="235" y="29.1">6.3V in</text>
<text x="247.9" y="26.2">6.3@200</text>
<text x="247.9" y="28.7">6.3@100</text>
<text x="257.3" y="29.1">11</text>
<text x="257.9" y="26.2">9</text>
<text x="260.1" y="29.1">12</text>
<text x="260.1" y="26.2">10</text>
<text x="265" y="26.2">6.3@200</text>
<text x="265" y="28.7">6.3@100</text>
<text x="135.8" y="34.3">+300</text>
<text x="214.1" y="32.7">NB: HT &amp; 6.3V up from X-TB;</text>
<text x="214.6" y="35.5">Aux htrs down from Clock</text>
<text x="243.2" y="31.8">+300</text>
<text x="195.7" y="40.6">+300</text>
<text x="32.1" y="43.1">+200</text>
<text x="57.1" y="69.3">+200</text>
<text x="241.3" y="71.2">-150</text>
<text x="155.2" y="72.4">-150</text>
<text x="105.8" y="91.8">+200</text>
<text x="133.9" y="97.4">-150</text>
<text x="241.9" y="101.8">+300</text>
<text x="164.5" y="105.5">+300</text>
<text x="127" y="141.7">+300</text>
<text x="195.7" y="141.7">+200</text>
<text x="59.6" y="148">+300</text>
<text x="164.5" y="146.7">+300</text>
<text x="213.9" y="147.4">-150</text>
<text x="240.1" y="154.9">-150</text>
<text x="218.1" y="180.2">Drawn:</text>
<text x="218.1" y="184.9">Title:</text>
<text x="229.9" y="180.2">CPB</text>
<text x="255.6" y="180.2">Scale:</text>
<text x="57.7" y="196">-150</text>
<text x="126.4" y="193.5">-150</text>
<text x="218.1" y="197.8">File:</text>
<text x="226.4" y="197.8">SDOT&amp;STB.ECW</text>
<text x="218.1" y="203.6">Issue:</text>
<text x="241.6" y="203.6">Date:</text>
</g>
<g font-size="1.6">
<text x="234.4" y="161.1">Iss 3: Add XBO w/fm, mod to D10</text>
<text x="234.4" y="164.8">Iss 2: Mods to improve stability and precision</text>
</g>
</svg>
